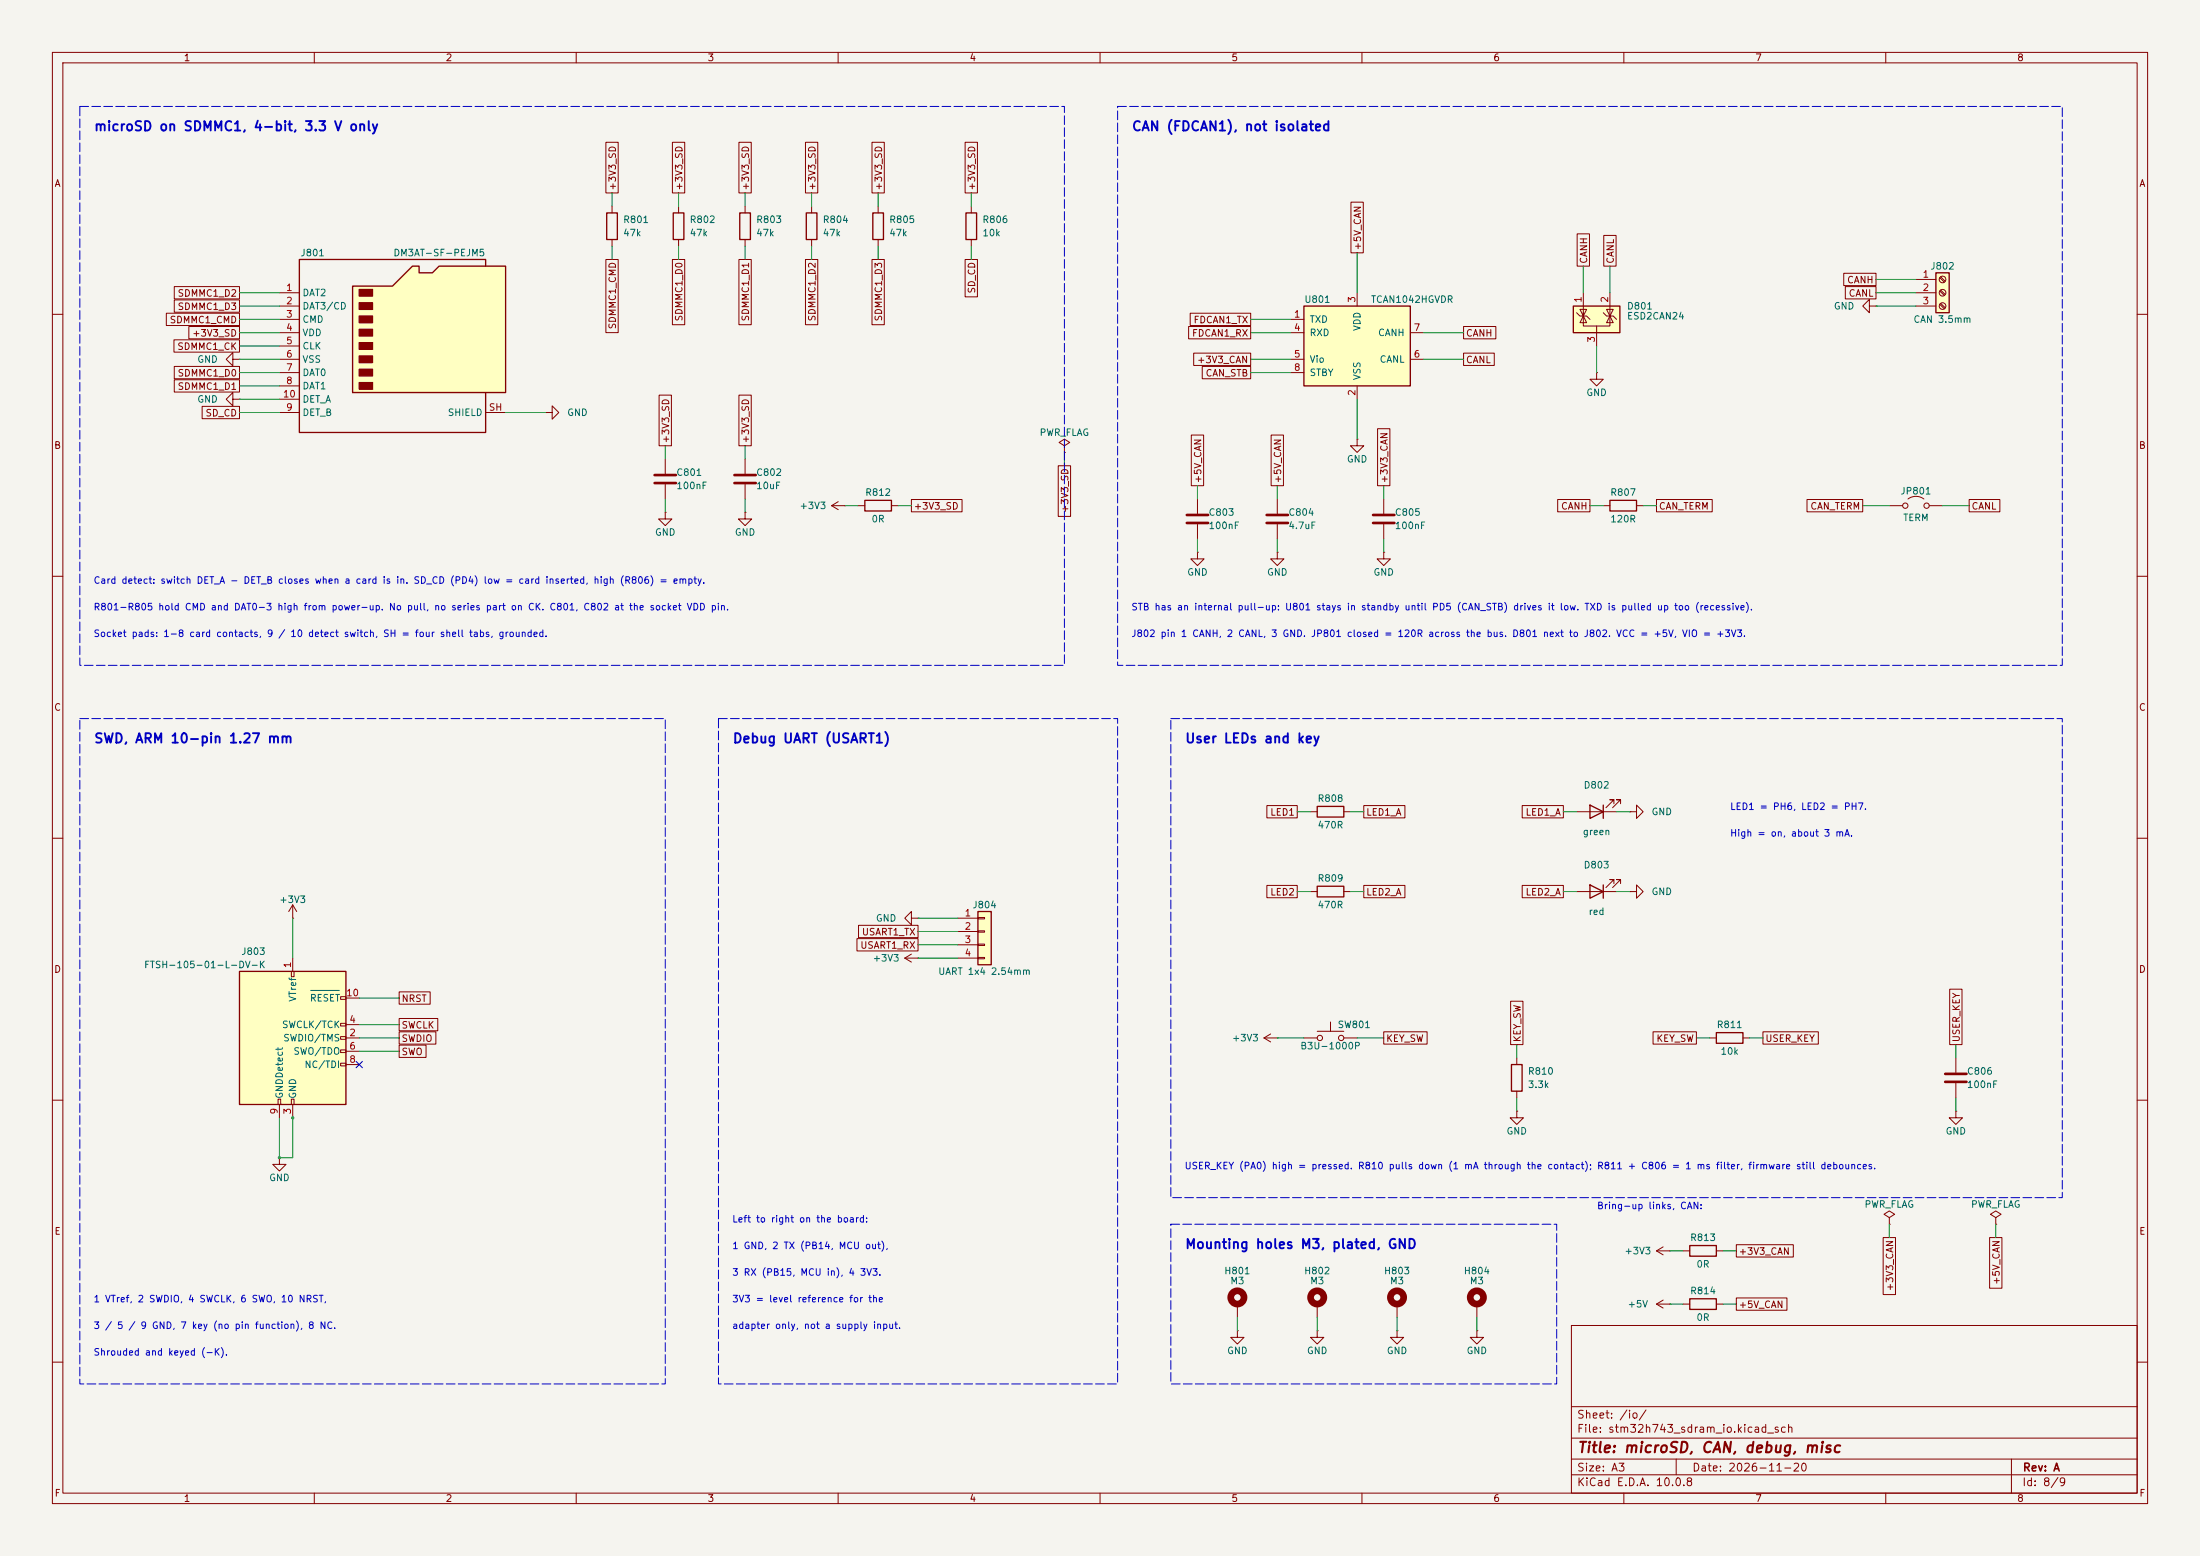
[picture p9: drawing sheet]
<svg xmlns="http://www.w3.org/2000/svg" width="420mm" height="297mm" viewBox="0 0 420 297" stroke-linecap="round" stroke-linejoin="round" font-family="sans-serif">
<path d="M0 0h420v297h-420z" fill="#f5f4ef" stroke="#f5f4ef" stroke-width=".19"/>
<g fill="none" stroke="#840000" stroke-width=".19">
<path d="M10 10h400v277h-400zM12 12h396v273h-396zM60 10v2M110 10v2M160 10v2M210 10v2M260 10v2M310 10v2M360 10v2M10 60h2M44.4 76.2v-1.3l-1.2 1.3 1.2 1.3v-1.3h1.3M44.4 68.6v-1.3l-1.2 1.3 1.2 1.3v-1.3h1.3"/>
<path d="M45.7 76.2h.1M45.7 68.6h.1M408 60h2M10 110h2M408 110h2M10 160h2M408 160h2M10 210h2M373.4 201.9v2.8M373.4 206.8v2.8M408 210h2M236.2 254v1.3h1.3l-1.3 1.2-1.3-1.2h1.3"/>
<path d="M236.2 254h.1M266.7 254v1.3h1.3l-1.3 1.2-1.3-1.2h1.3M266.7 254h.1M281.9 254v1.3h1.3l-1.3 1.2-1.2-1.2h1.2M281.9 254h.1M281.9 248.9v2.6M300 253h108v32h-108zM10 260h2M300 278.5h108M300 274.5h108M300 268.5h108M320 278.5v3"/>
<path d="M384 278.5v6.5M408 260h2M60 285v2M110 285v2M160 285v2M210 285v2M260 285v2M300 281.5h108M310 285v2M360 285v2"/>
</g>
<circle cx="281.9" cy="247.6" r="1.27" fill="none" stroke="#840000" stroke-width="1.3"/>
<path d="M371.3 205h4.1M371.3 206.5h4.1" fill="none" stroke="#840000" stroke-width=".51"/>
<path d="M67.3 54.6h7.6l3.8-3.8h1.3v1.3h2.5l1.3-1.3h12.7v24.1h-29.2z" fill="#ffffc2"/>
<path d="M67.3 54.6h7.6l3.8-3.8h1.3v1.3h2.5l1.3-1.3h12.7v24.1h-29.2zM92.7 50.8v-1.3h-35.6v33.1h35.6v-7.7M251.5 169.2h5v2h-5zM303.5 168.9l2.6 1.3-2.6 1.3zM306.1 168.9v2.6" fill="none" stroke="#840000" stroke-width=".25"/>
<g fill="#840000" stroke="#840000" stroke-width=".25">
<path d="M68.6 55.2h2.5v1.3h-2.5z"/>
<path d="M68.6 57.8h2.5v1.3h-2.5z"/>
<path d="M68.6 60.3h2.5v1.3h-2.5z"/>
<path d="M68.6 62.9h2.5v1.2h-2.5z"/>
<path d="M68.6 65.4h2.5v1.3h-2.5z"/>
<path d="M68.6 67.9h2.5v1.3h-2.5z"/>
<path d="M68.6 70.5h2.5v1.3h-2.5z"/>
<path d="M68.6 73h2.5v1.3h-2.5z"/>
</g>
<g fill="none" stroke="#840000" stroke-width=".19">
<path d="M53.3 55.9h3.8M53.3 58.4h3.8M53.3 61h3.8M53.3 63.5h3.8M53.3 66h3.8M53.3 68.6h3.8M53.3 71.1h3.8M53.3 73.7h3.8M53.3 78.7h3.8M53.3 76.2h3.8M92.7 78.7h3.8M250.2 170.2h1.3"/>
<path d="M256.5 170.2h1.3M301 170.2h7.6M308.1 168.7v-.8h-.8h.8l-1.5 1.5M309.4 168.7v-.8h-.8h.8l-1.6 1.5M172.7 182.9l1.3 .7M172.7 182.9h2.6M174 182.1l-1.3 .8M175.3 182.9h.1"/>
</g>
<path d="M186.7 174h2.5v10.2h-2.5z" fill="#ffffc2"/>
<path d="M128.5 40.6h2.1v5.1h-2.1zM153.9 40.6h2.1v5.1h-2.1zM186.7 174h2.5v10.2h-2.5zM288.5 203.2h2.1v5.1h-2.1z" fill="none" stroke="#840000" stroke-width=".25"/>
<g fill="none" stroke="#840000" stroke-width=".19">
<path d="M129.5 39.4v1.2M154.9 39.4v1.2M129.5 45.7v1.3M154.9 45.7v1.3M142.2 87.6v2.8M142.2 92.5v2.8M55.9 175.3h.1M55.9 172.7l-.8 1.3M55.9 172.7l.7 1.3M55.9 172.7v2.6M174 175.3v-1.3l-1.3 1.3 1.3 1.2v-1.2h1.3M175.3 175.3h.1"/>
<path d="M182.9 175.3h3.8M182.9 177.8h3.8M186.7 175.1h1.3v.3h-1.3zM186.7 177.7h1.3v.2h-1.3zM311.1 170.2h1.3v-1.3l1.3 1.3-1.3 1.3v-1.3M311.1 170.2h.1M182.9 180.3h3.8M182.9 182.9h3.8M186.7 180.2h1.3v.3h-1.3zM186.7 182.8h1.3v.2h-1.3zM241.3 198.1h2.5M241.3 198.1l1.3 .8"/>
<path d="M242.6 197.4l-1.3 .7M243.8 198.1h.1M248.9 198.1h2.6M251.5 196.9h5M254 195.1v1.8M256.5 198.1h2.6M289.6 212.1v1.3h1.2l-1.2 1.2-1.3-1.2h1.3M289.6 212.1h.1M289.6 201.9v1.3M289.6 208.3v1.3M53.3 221v1.2h1.3l-1.3 1.3-1.2-1.3h1.2M53.3 221h.1"/>
<path d="M316.2 238.8l1.3 .7M316.2 238.8h2.6M317.5 238l-1.3 .8M318.8 238.8h.1M316.2 248.9l1.3 .8M316.2 248.9h2.6M317.5 248.2l-1.3 .7M318.8 248.9h.1"/>
<circle cx="252" cy="198.1" r=".51"/>
<circle cx="256" cy="198.1" r=".51"/>
</g>
<path d="M140.2 90.7h4.1M140.2 92.2h4.1" fill="none" stroke="#840000" stroke-width=".51"/>
<path d="M45.7 185.4h20.3v25.4h-20.3z" fill="#ffffc2"/>
<path d="M141.2 40.6h2.1v5.1h-2.1zM166.6 40.6h2.1v5.1h-2.1zM184.4 40.6h2v5.1h-2zM165.1 95.5h5.1v2h-5.1zM307.3 95.5h5.1v2h-5.1zM45.7 185.4h20.3v25.4h-20.3zM327.7 197.1h5v2h-5zM322.6 237.7h5.1v2.1h-5.1zM322.6 247.9h5.1v2h-5.1z" fill="none" stroke="#840000" stroke-width=".25"/>
<g fill="none" stroke="#840000" stroke-width=".19">
<path d="M142.2 39.4v1.2M167.6 39.4v1.2M185.4 39.4v1.2M142.2 45.7v1.3M167.6 45.7v1.3M185.4 45.7v1.3M356.9 58.4v-1.2l-1.3 1.2 1.3 1.3v-1.3h1.2M358.1 58.4h.1M127 97.8v1.3h1.3l-1.3 1.2-1.3-1.2h1.3M127 97.8h.1M127 87.6v2.8M127 92.5v2.8"/>
<path d="M142.2 97.8v1.3h1.3l-1.3 1.2-1.2-1.2h1.2M142.2 97.8h.1M158.7 96.5l1.3 .8M158.7 96.5h2.6M160 95.8l-1.3 .7M161.3 96.5h.1M163.8 96.5h1.3M170.2 96.5h1.2M203.2 85.1l1-.6-1-.7-1 .7 1 .6v1.3M203.2 86.4h.1M228.6 95.3v2.7M243.8 95.3v2.7"/>
<path d="M259.1 83.8v1.3h1.2l-1.2 1.3-1.3-1.3h1.3M259.1 83.8h.1M264.2 95.3v2.7M306.1 96.5h1.2M312.4 96.5h1.3M360.7 96.5h2.5M364.2 95.3a2.54 2.54 0 0 1 3.1 0M368.3 96.5h2.5M228.6 105.4v1.3h1.3l-1.3 1.3-1.3-1.3h1.3M228.6 105.4h.1M228.6 100.1v2.8M243.8 105.4v1.3h1.3l-1.3 1.3-1.2-1.3h1.2"/>
<path d="M243.8 105.4h.1M243.8 100.1v2.8M264.2 105.4v1.3h1.2l-1.2 1.3-1.3-1.3h1.3M264.2 105.4h.1M264.2 100.1v2.8M55.6 185.4h.5v1h-.5zM55.9 182.9v2.5M65 195.3h1v.5h-1zM65 190.2h1v.6h-1zM65 197.9h1v.5h-1zM66 198.1h2.6M66 195.6h2.6"/>
<path d="M66 190.5h2.6M326.4 198.1h1.3M332.7 198.1h1.3M53.1 209.8h.5v1h-.5zM53.3 210.8v2.6M55.6 209.8h.5v1h-.5zM55.9 210.8v2.6M65 200.4h1v.5h-1zM65 202.9h1v.6h-1zM66 200.7h2.6M66 203.2h2.6M373.4 212.1v1.3h1.2l-1.2 1.2-1.3-1.2h1.3"/>
<path d="M373.4 212.1h.1M321.3 238.8h1.3M327.7 238.8h1.2M360.7 232.4l1-.6-1-.7-1 .7 1 .6v1.3M360.7 233.7h.1M381 232.4l1-.6-1-.7-1 .7 1 .6v1.3M381 233.7h.1M236.2 248.9v2.6M251.5 254v1.3h1.2l-1.2 1.2-1.3-1.2h1.3M251.5 254h.1M251.5 248.9v2.6M266.7 248.9v2.6"/>
<path d="M321.3 248.9h1.3M327.7 248.9h1.2"/>
<circle cx="363.7" cy="96.5" r=".51"/>
<circle cx="367.8" cy="96.5" r=".51"/>
</g>
<path d="M59.3 189.1h5.5" fill="none" stroke="#006464" stroke-width=".19"/>
<g fill="none" stroke="#840000" stroke-width="1.3">
<circle cx="236.2" cy="247.6" r="1.27"/>
<circle cx="251.5" cy="247.6" r="1.27"/>
<circle cx="266.7" cy="247.6" r="1.27"/>
</g>
<path d="M125 90.7h4M125 92.2h4M226.6 98.3h4M226.6 99.8h4M241.8 98.3h4.1M241.8 99.8h4.1M262.1 98.3h4.1M262.1 99.8h4.1" fill="none" stroke="#840000" stroke-width=".51"/>
<path d="M248.9 58.4h20.3v15.3h-20.3z" fill="#ffffc2"/>
<path d="M248.9 58.4h20.3v15.3h-20.3z" fill="none" stroke="#840000" stroke-width=".25"/>
<path d="M259.1 55.9v2.5M104.1 78.7h1.3v-1.2l1.3 1.2-1.3 1.3v-1.3M104.1 78.7h.1M246.4 61h2.5M246.4 63.5h2.5M246.4 68.6h2.5M246.4 71.1h2.5M259.1 73.7v2.5M269.2 63.5h2.6M269.2 68.6h2.6" fill="none" stroke="#840000" stroke-width=".19"/>
<path d="M369.6 52.1h2.5v7.6h-2.5z" fill="#ffffc2"/>
<path d="M369.6 52.1h2.5v7.6h-2.5z" fill="none" stroke="#840000" stroke-width=".25"/>
<g fill="none" stroke="#840000" stroke-width=".19">
<path d="M365.8 53.3h3.8M365.8 55.9h3.8M365.8 58.4h3.8M370.3 53l.9 .8M370.3 55.5l.9 .9M370.3 58.1l.9 .8M370.5 52.8l.8 .9M370.5 55.4l.8 .8M370.5 57.9l.8 .9"/>
<circle cx="370.8" cy="58.4" r=".63"/>
<circle cx="370.8" cy="53.3" r=".63"/>
<circle cx="370.8" cy="55.9" r=".63"/>
</g>
<path d="M300.4 58.4h8.8v5.1h-8.8z" fill="#ffffc2"/>
<path d="M115.8 40.6h2.1v5.1h-2.1zM300.4 58.4h8.8v5.1h-8.8zM251.5 153.9h5v2.1h-5zM303.5 153.7l2.6 1.2-2.6 1.3zM306.1 153.7v2.5" fill="none" stroke="#840000" stroke-width=".25"/>
<g fill="none" stroke="#840000" stroke-width=".19">
<path d="M115.7 27.2h2.3v9.6h-2.3zM116.8 39.4v1.2M128.4 27.2h2.3v9.6h-2.3zM141.1 27.2h2.3v9.6h-2.3zM153.8 27.2h2.3v9.6h-2.3zM166.5 27.2h2.3v9.6h-2.3zM184.2 27.2h2.4v9.6h-2.4zM257.9 38.6h2.4v9.7h-2.4zM31.8 59.8h13.9v2.3h-13.9zM33.3 54.7h12.4v2.4h-12.4zM33.3 57.2h12.4v2.4h-12.4zM115.7 49.5h2.3v14h-2.3z"/>
<path d="M116.8 45.7v1.3M128.4 49.5h2.3v12.5h-2.3zM141.1 49.5h2.3v12.5h-2.3zM153.8 49.5h2.3v12.5h-2.3zM166.5 49.5h2.3v12.5h-2.3zM184.2 49.5h2.4v7.2h-2.4zM227.2 59.8h11.6v2.3h-11.6zM301 59.7l.6 .6h1.3l.6 .7M301.1 44.6h2.3v6.2h-2.3zM302.3 59.7v.6l.6-1.2h-1.3l.7 1.2M302.3 55.9v4.4M306.1 59.7l.6 .6h1.3l.6 .7"/>
<path d="M306.2 44.9h2.3v5.9h-2.3zM306.7 59.1h1.3l-.7 1.2zM307.3 55.9v4.4M352 52.2h6.1v2.3h-6.1zM352.3 54.7h5.8v2.4h-5.8zM33.2 64.9h12.5v2.3h-12.5zM33.3 72.5h12.4v2.3h-12.4zM33.3 69.9h12.4v2.4h-12.4zM36 62.3h9.7v2.4h-9.7zM38.6 77.6h7.1v2.3h-7.1zM125.8 75.4h2.4v9.7h-2.4zM141.1 75.4h2.3v9.7h-2.3z"/>
<path d="M226.9 62.3h11.9v2.4h-11.9zM227.9 67.4h10.9v2.4h-10.9zM229.5 69.9h9.3v2.4h-9.3zM279.4 62.3h6.2v2.4h-6.2zM279.4 67.4h5.9v2.4h-5.9zM302.3 60.3v1.9h5v-1.9M302.3 60.3l.6 1.3h-1.3zM304.8 71.1v1.3h1.3l-1.3 1.3-1.3-1.3h1.3M304.8 71.1h.1M304.8 62.2v3.8M307.3 60.3l.7 1.3h-1.3zM174 95.3h9.7v2.4h-9.7z"/>
<path d="M202 88.9h2.4v9.7h-2.4zM227.4 83h2.4v9.7h-2.4zM242.7 83h2.3v9.7h-2.3zM263 81.8h2.3v10.9h-2.3zM297.4 95.3h6.1v2.4h-6.1zM316.2 95.3h10.7v2.4h-10.7zM345 95.3h10.6v2.4h-10.6zM375.9 95.3h5.9v2.4h-5.9zM241.8 153.8h5.8v2.3h-5.8zM250.2 154.9h1.3M256.5 154.9h1.3M260.3 153.8h7.9v2.3h-7.9z"/>
<path d="M290.6 153.8h7.8v2.3h-7.8zM301 154.9h7.6M308.1 153.4v-.7h-.8h.8l-1.5 1.5M309.4 153.4v-.7h-.8h.8l-1.6 1.5M311.1 154.9h1.3v-1.2l1.3 1.2-1.3 1.3v-1.3M311.1 154.9h.1M163.6 179.2h11.7v2.3h-11.7zM163.9 176.6h11.4v2.4h-11.4zM241.8 169h5.8v2.4h-5.8zM260.3 169h7.9v2.4h-7.9zM290.6 169h7.8v2.4h-7.8zM76.2 189.3h5.9v2.4h-5.9z"/>
<path d="M76.2 199.5h5.1v2.3h-5.1zM76.2 194.4h7.4v2.4h-7.4zM76.2 196.9h7v2.4h-7zM264.2 196.9h8.2v2.4h-8.2zM288.4 191.1h2.3v8.3h-2.3zM315.6 196.9h8.2v2.4h-8.2zM336.5 196.9h10.6v2.4h-10.6zM372.2 188.8h2.4v10.6h-2.4zM331.5 237.6h10.9v2.3h-10.9zM359.5 236.2h2.4v10.9h-2.4zM379.8 236.2h2.4v9.7h-2.4zM331.5 247.7h9.6v2.4h-9.6z"/>
</g>
<g fill="none" stroke="#009600" stroke-width=".19">
<path d="M116.8 36.8v2.6M129.5 36.8v2.6M142.2 36.8v2.6M154.9 36.8v2.6M167.6 36.8v2.6M185.4 36.8v2.6M45.7 55.9h7.6M45.7 58.4h7.6M116.8 47v2.5M129.5 47v2.5M142.2 47v2.5M154.9 47v2.5"/>
<path d="M167.6 47v2.5M185.4 47v2.5M259.1 48.3v7.6M302.3 50.8v5.1M307.3 50.8v5.1M358.1 55.9h7.7M358.1 58.4h7.7M358.1 53.3h7.7M45.7 71.1h7.6M45.7 68.6h7.6M45.7 61h7.6M45.7 63.5h7.6"/>
<path d="M45.7 66h7.6M45.7 73.7h7.6M45.7 76.2h7.6M45.7 78.7h7.6M96.5 78.7h7.6M238.8 71.1h7.6M238.8 68.6h7.6M238.8 61h7.6M238.8 63.5h7.6M259.1 76.2v7.6M271.8 68.6h7.6M271.8 63.5h7.6"/>
<path d="M304.8 66v5.1M127 85.1v2.5M127 95.3v2.5M142.2 85.1v2.5M142.2 95.3v2.5M161.3 96.5h2.5M171.4 96.5h2.6M203.2 86.4v2.5M228.6 92.7v2.6M243.8 92.7v2.6M264.2 92.7v2.6M303.5 96.5h2.6"/>
<path d="M313.7 96.5h2.5M355.6 96.5h5.1M370.8 96.5h5.1M228.6 102.9v2.5M243.8 102.9v2.5M264.2 102.9v2.5M247.6 154.9h2.6M257.8 154.9h2.5M298.4 154.9h2.6M308.6 154.9h2.5M55.9 175.3v7.6M175.3 177.8h7.6"/>
<path d="M175.3 175.3h7.6M247.6 170.2h2.6M257.8 170.2h2.5M298.4 170.2h2.6M308.6 170.2h2.5M68.6 198.1h7.6M68.6 190.5h7.6M68.6 195.6h7.6M175.3 180.3h7.6M175.3 182.9h7.6M243.8 198.1h5.1M259.1 198.1h5.1"/>
<path d="M289.6 199.4v2.5M323.8 198.1h2.6M334 198.1h2.5M373.4 199.4v2.5M53.3 213.4v7.6h2.6v-7.6M68.6 200.7h7.6M289.6 209.6v2.5M373.4 209.6v2.5M318.8 238.8h2.5M328.9 238.8h2.6M360.7 233.7v2.5M381 233.7v2.5"/>
<path d="M236.2 251.5v2.5M251.5 251.5v2.5M266.7 251.5v2.5M281.9 251.5v2.5M318.8 248.9h2.5M328.9 248.9h2.6"/>
</g>
<path d="M68 202.6l1.2 1.2M69.2 202.6l-1.2 1.2" fill="none" stroke="#000084" stroke-width=".19"/>
<path d="M15.2 20.3h188v106.7h-188zM213.4 20.3h180.3v106.7h-180.3zM15.2 137.2h111.8v127h-111.8zM137.2 137.2h76.2v127h-76.2zM223.5 137.2h170.2v91.4h-170.2zM223.5 233.7h73.7v30.5h-73.7z" fill="none" stroke="#0000c2" stroke-width=".19" stroke-dasharray="1.7 .6"/>
<g fill="#009600">
<circle cx="55.9" cy="213.4" r=".3"/>
<circle cx="53.3" cy="221" r=".3"/>
</g>
<text font-size="2" fill="#840000" x="301" y="277.8">Title: microSD, CAN, debug, misc</text>
<g font-size="1.8" fill="#0000c2">
<text x="17.8" y="25.5">microSD on SDMMC1, 4-bit, 3.3 V only</text>
<text x="216" y="25.5">CAN (FDCAN1), not isolated</text>
<text x="17.8" y="142.3">SWD, ARM 10-pin 1.27 mm</text>
<text x="139.8" y="142.3">Debug UART (USART1)</text>
<text x="226.1" y="142.3">User LEDs and key</text>
<text x="226.1" y="238.8">Mounting holes M3, plated, GND</text>
</g>
<g font-size="1.5" fill="#840000">
<text x="300.9" y="273.8">File: stm32h743_sdram_io.kicad_sch</text>
<text x="300.9" y="271.1">Sheet: /io/</text>
<text x="300.9" y="281.2">Size: A3</text>
<text x="322.9" y="281.2">Date: 2026-11-20</text>
<text x="386" y="281.2">Rev: A</text>
<text x="300.9" y="284">KiCad E.D.A. 10.0.8</text>
<text x="385.9" y="284">Id: 8/9</text>
</g>
<g font-size="1.3" fill="#840000">
<text x="35" y="12">1</text>
<text x="85" y="12">2</text>
<text x="135" y="12">3</text>
<text x="185" y="12">4</text>
<text x="235" y="12">5</text>
<text x="285" y="12">6</text>
<text x="335" y="12">7</text>
<text x="385" y="12">8</text>
<text x="10.3" y="36">A</text>
<text x="408.3" y="36">A</text>
<text x="117.9" y="36.5" transform="rotate(-90 117.9 36.5)">+3V3_SD</text>
<text x="130.6" y="36.5" transform="rotate(-90 130.6 36.5)">+3V3_SD</text>
<text x="143.3" y="36.5" transform="rotate(-90 143.3 36.5)">+3V3_SD</text>
<text x="156" y="36.5" transform="rotate(-90 156 36.5)">+3V3_SD</text>
<text x="168.7" y="36.5" transform="rotate(-90 168.7 36.5)">+3V3_SD</text>
<text x="186.5" y="36.5" transform="rotate(-90 186.5 36.5)">+3V3_SD</text>
<text x="260.1" y="47.9" transform="rotate(-90 260.1 47.9)">+5V_CAN</text>
<text x="303.3" y="50.4" transform="rotate(-90 303.3 50.4)">CANH</text>
<text x="308.4" y="50.4" transform="rotate(-90 308.4 50.4)">CANL</text>
<text x="33.8" y="56.9">SDMMC1_D2</text>
<text x="33.8" y="59.5">SDMMC1_D3</text>
<text x="186.5" y="56.1" transform="rotate(-90 186.5 56.1)">SD_CD</text>
<text x="352.5" y="54.4">CANH</text>
<text x="352.8" y="56.9">CANL</text>
<text x="32.3" y="62">SDMMC1_CMD</text>
<text x="36.6" y="64.6">+3V3_SD</text>
<text x="117.9" y="63" transform="rotate(-90 117.9 63)">SDMMC1_CMD</text>
<text x="130.6" y="61.4" transform="rotate(-90 130.6 61.4)">SDMMC1_D0</text>
<text x="143.3" y="61.4" transform="rotate(-90 143.3 61.4)">SDMMC1_D1</text>
<text x="156" y="61.4" transform="rotate(-90 156 61.4)">SDMMC1_D2</text>
<text x="168.7" y="61.4" transform="rotate(-90 168.7 61.4)">SDMMC1_D3</text>
<text x="227.4" y="64.6">FDCAN1_RX</text>
<text x="227.7" y="62">FDCAN1_TX</text>
<text x="279.8" y="64.6">CANH</text>
<text x="33.7" y="67.1">SDMMC1_CK</text>
<text x="228.4" y="69.6">+3V3_CAN</text>
<text x="279.8" y="69.6">CANL</text>
<text x="33.8" y="74.7">SDMMC1_D1</text>
<text x="33.8" y="72.2">SDMMC1_D0</text>
<text x="230" y="72.2">CAN_STB</text>
<text x="39.1" y="79.8">SD_CD</text>
<text x="10.2" y="86">B</text>
<text x="128.1" y="84.7" transform="rotate(-90 128.1 84.7)">+3V3_SD</text>
<text x="143.3" y="84.7" transform="rotate(-90 143.3 84.7)">+3V3_SD</text>
<text x="408.2" y="86">B</text>
<text x="229.7" y="92.4" transform="rotate(-90 229.7 92.4)">+5V_CAN</text>
<text x="244.9" y="92.4" transform="rotate(-90 244.9 92.4)">+5V_CAN</text>
<text x="265.2" y="92.4" transform="rotate(-90 265.2 92.4)">+3V3_CAN</text>
<text x="174.3" y="97.6">+3V3_SD</text>
<text x="204.3" y="98" transform="rotate(-90 204.3 98)">+3V3_SD</text>
<text x="297.9" y="97.6">CANH</text>
<text x="316.6" y="97.6">CAN_TERM</text>
<text x="345.5" y="97.6">CAN_TERM</text>
<text x="376.3" y="97.6">CANL</text>
<text x="10.2" y="136">C</text>
<text x="408.2" y="136">C</text>
<text x="242.4" y="156">LED1</text>
<text x="260.7" y="156">LED1_A</text>
<text x="291.1" y="156">LED1_A</text>
<text x="242.4" y="171.2">LED2</text>
<text x="260.7" y="171.2">LED2_A</text>
<text x="291.1" y="171.2">LED2_A</text>
<text x="164.4" y="178.9">USART1_TX</text>
<text x="10.2" y="186">D</text>
<text x="164.1" y="181.4">USART1_RX</text>
<text x="408.2" y="186">D</text>
<text x="76.6" y="191.6">NRST</text>
<text x="76.6" y="196.6">SWCLK</text>
<text x="76.6" y="201.7">SWO</text>
<text x="76.6" y="199.2">SWDIO</text>
<text x="264.5" y="199.2">KEY_SW</text>
<text x="290.6" y="199" transform="rotate(-90 290.6 199)">KEY_SW</text>
<text x="316.1" y="199.2">KEY_SW</text>
<text x="336.9" y="199.2">USER_KEY</text>
<text x="374.4" y="199" transform="rotate(-90 374.4 199)">USER_KEY</text>
<text x="10.3" y="236">E</text>
<text x="331.8" y="239.8">+3V3_CAN</text>
<text x="408.3" y="236">E</text>
<text x="382.1" y="245.4" transform="rotate(-90 382.1 245.4)">+5V_CAN</text>
<text x="331.8" y="250">+5V_CAN</text>
<text x="361.7" y="246.6" transform="rotate(-90 361.7 246.6)">+3V3_CAN</text>
<text x="10.3" y="286">F</text>
<text x="35" y="287">1</text>
<text x="85" y="287">2</text>
<text x="135" y="287">3</text>
<text x="185" y="287">4</text>
<text x="235" y="287">5</text>
<text x="285" y="287">6</text>
<text x="335" y="287">7</text>
<text x="385" y="287">8</text>
<text x="408.3" y="286">F</text>
</g>
<g font-size="1.3" fill="#006464">
<text x="118.9" y="42.9">R801</text>
<text x="118.9" y="45.4">47k</text>
<text x="131.6" y="42.9">R802</text>
<text x="131.6" y="45.4">47k</text>
<text x="144.3" y="42.9">R803</text>
<text x="144.3" y="45.4">47k</text>
<text x="157" y="42.9">R804</text>
<text x="157" y="45.4">47k</text>
<text x="169.7" y="42.9">R805</text>
<text x="169.7" y="45.4">47k</text>
<text x="187.4" y="42.9">R806</text>
<text x="187.4" y="45.4">10k</text>
<text x="57.3" y="49.2">J801</text>
<text x="75" y="49.2">DM3AT-SF-PEJM5</text>
<text x="368.4" y="51.8">J802</text>
<text x="57.6" y="56.8">DAT2</text>
<text x="57.6" y="59.4">DAT3/CD</text>
<text x="248.9" y="58.1">U801</text>
<text x="261.6" y="58.1">TCAN1042HGVDR</text>
<text x="310.5" y="59.4">D801</text>
<text x="350" y="59.4">GND</text>
<text x="57.6" y="61.9">CMD</text>
<text x="57.6" y="64.5">VDD</text>
<text x="249.9" y="61.9">TXD</text>
<text x="249.9" y="64.5">RXD</text>
<text x="260" y="63.3" transform="rotate(-90 260 63.3)">VDD</text>
<text x="263" y="64.5">CANH</text>
<text x="310.5" y="61.3">ESD2CAN24</text>
<text x="365.2" y="61.9">CAN 3.5mm</text>
<text x="37.6" y="69.5">GND</text>
<text x="57.6" y="67">CLK</text>
<text x="57.6" y="69.5">VSS</text>
<text x="249.9" y="69.5">Vio</text>
<text x="263.3" y="69.5">CANL</text>
<text x="37.6" y="77.2">GND</text>
<text x="57.6" y="72.1">DAT0</text>
<text x="57.6" y="74.6">DAT1</text>
<text x="57.6" y="77.2">DET_A</text>
<text x="249.9" y="72.1">STBY</text>
<text x="260" y="72.7" transform="rotate(-90 260 72.7)">VSS</text>
<text x="302.7" y="75.9">GND</text>
<text x="57.6" y="79.7">DET_B</text>
<text x="85.4" y="79.7">SHIELD</text>
<text x="108.2" y="79.7">GND</text>
<text x="198.4" y="83.5">PWR_FLAG</text>
<text x="257" y="88.6">GND</text>
<text x="129" y="91.1">C801</text>
<text x="129" y="93.7">100nF</text>
<text x="144.3" y="91.1">C802</text>
<text x="144.3" y="93.7">10uF</text>
<text x="165.1" y="94.9">R812</text>
<text x="307.3" y="94.9">R807</text>
<text x="362.7" y="94.7">JP801</text>
<text x="152.5" y="97.5">+3V3</text>
<text x="166.3" y="100">0R</text>
<text x="230.6" y="98.8">C803</text>
<text x="230.6" y="101.3">100nF</text>
<text x="245.9" y="98.8">C804</text>
<text x="245.9" y="101.3">4.7uF</text>
<text x="266.2" y="98.8">C805</text>
<text x="266.2" y="101.3">100nF</text>
<text x="307.3" y="100">120R</text>
<text x="363.2" y="99.8">TERM</text>
<text x="124.9" y="102.6">GND</text>
<text x="140.2" y="102.6">GND</text>
<text x="226.5" y="110.2">GND</text>
<text x="241.8" y="110.2">GND</text>
<text x="262.1" y="110.2">GND</text>
<text x="251.4" y="153.4">R808</text>
<text x="302.2" y="150.8">D802</text>
<text x="315.2" y="155.9">GND</text>
<text x="251.4" y="158.4">470R</text>
<text x="302" y="159.7">green</text>
<text x="302.2" y="166.1">D803</text>
<text x="53.2" y="172.7">+3V3</text>
<text x="185.5" y="173.7">J804</text>
<text x="251.4" y="168.6">R809</text>
<text x="251.4" y="173.7">470R</text>
<text x="315.2" y="171.1">GND</text>
<text x="167.1" y="176.2">GND</text>
<text x="303.2" y="175">red</text>
<text x="27.4" y="185.1">FTSH-105-01-L-DV-K</text>
<text x="46" y="182.6">J803</text>
<text x="166.5" y="183.8">+3V3</text>
<text x="56.8" y="191.3" transform="rotate(-90 56.8 191.3)">VTref</text>
<text x="59.1" y="191.5">RESET</text>
<text x="179" y="186.4">UART 1x4 2.54mm</text>
<text x="53.7" y="196.5">SWCLK/TCK</text>
<text x="255.3" y="196.5">SW801</text>
<text x="327.6" y="196.5">R811</text>
<text x="54" y="199.1">SWDIO/TMS</text>
<text x="55.9" y="201.6">SWO/TDO</text>
<text x="235.1" y="199.1">+3V3</text>
<text x="248.1" y="200.6">B3U-1000P</text>
<text x="328.3" y="201.6">10k</text>
<text x="54.3" y="209.8" transform="rotate(-90 54.3 209.8)">GNDDetect</text>
<text x="56.8" y="209.8" transform="rotate(-90 56.8 209.8)">GND</text>
<text x="58" y="204.2">NC/TDI</text>
<text x="291.6" y="205.4">R810</text>
<text x="291.6" y="208">3.3k</text>
<text x="375.4" y="205.4">C806</text>
<text x="375.4" y="208">100nF</text>
<text x="287.5" y="216.9">GND</text>
<text x="371.3" y="216.9">GND</text>
<text x="51.3" y="225.8">GND</text>
<text x="355.8" y="230.8">PWR_FLAG</text>
<text x="376.2" y="230.8">PWR_FLAG</text>
<text x="310" y="239.7">+3V3</text>
<text x="322.5" y="237.2">R813</text>
<text x="233.6" y="243.5">H801</text>
<text x="234.8" y="245.4">M3</text>
<text x="248.9" y="243.5">H802</text>
<text x="250" y="245.4">M3</text>
<text x="264.1" y="243.5">H803</text>
<text x="265.2" y="245.4">M3</text>
<text x="279.3" y="243.5">H804</text>
<text x="280.5" y="245.4">M3</text>
<text x="323.8" y="242.3">0R</text>
<text x="310.6" y="249.9">+5V</text>
<text x="322.5" y="247.3">R814</text>
<text x="323.8" y="252.4">0R</text>
<text x="234.2" y="258.8">GND</text>
<text x="249.4" y="258.8">GND</text>
<text x="264.6" y="258.8">GND</text>
<text x="279.9" y="258.8">GND</text>
</g>
<g font-size="1.3" fill="#a90000">
<text x="366.9" y="53.3">1</text>
<text x="54.5" y="55.8">1</text>
<text x="54.5" y="58.4">2</text>
<text x="259" y="57.9" transform="rotate(-90 259 57.9)">3</text>
<text x="302.2" y="57.9" transform="rotate(-90 302.2 57.9)">1</text>
<text x="307.3" y="57.9" transform="rotate(-90 307.3 57.9)">2</text>
<text x="366.9" y="55.8">2</text>
<text x="366.9" y="58.4">3</text>
<text x="54.5" y="60.9">3</text>
<text x="54.5" y="63.5">4</text>
<text x="246.9" y="60.9">1</text>
<text x="246.9" y="63.5">4</text>
<text x="269.8" y="63.5">7</text>
<text x="304.8" y="65.5" transform="rotate(-90 304.8 65.5)">3</text>
<text x="54.5" y="66">5</text>
<text x="54.5" y="68.5">6</text>
<text x="54.5" y="71.1">7</text>
<text x="246.9" y="68.5">5</text>
<text x="246.9" y="71.1">8</text>
<text x="269.8" y="68.5">6</text>
<text x="53.9" y="76.2">10</text>
<text x="54.5" y="73.6">8</text>
<text x="259" y="75.7" transform="rotate(-90 259 75.7)">2</text>
<text x="54.5" y="78.7">9</text>
<text x="93.2" y="78.7">SH</text>
<text x="184.1" y="175.2">1</text>
<text x="184.1" y="177.8">2</text>
<text x="55.8" y="184.9" transform="rotate(-90 55.8 184.9)">1</text>
<text x="184.1" y="180.3">3</text>
<text x="184.1" y="182.8">4</text>
<text x="66" y="190.5">10</text>
<text x="66.6" y="195.5">4</text>
<text x="66.6" y="198.1">2</text>
<text x="66.6" y="200.6">6</text>
<text x="66.6" y="203.2">8</text>
<text x="53.3" y="212.8" transform="rotate(-90 53.3 212.8)">9</text>
<text x="55.8" y="212.8" transform="rotate(-90 55.8 212.8)">3</text>
</g>
<g font-size="1.3" fill="#0000c2">
<text x="17.8" y="111.7">Card detect: switch DET_A - DET_B closes when a card is in. SD_CD (PD4) low = card inserted, high (R806) = empty.</text>
<text x="17.8" y="116.8">R801-R805 hold CMD and DAT0-3 high from power-up. No pull, no series part on CK. C801, C802 at the socket VDD pin.</text>
<text x="215.9" y="116.8">STB has an internal pull-up: U801 stays in standby until PD5 (CAN_STB) drives it low. TXD is pulled up too (recessive).</text>
<text x="17.8" y="121.9">Socket pads: 1-8 card contacts, 9 / 10 detect switch, SH = four shell tabs, grounded.</text>
<text x="215.9" y="121.9">J802 pin 1 CANH, 2 CANL, 3 GND. JP801 closed = 120R across the bus. D801 next to J802. VCC = +5V, VIO = +3V3.</text>
<text x="330.2" y="154.9">LED1 = PH6, LED2 = PH7.</text>
<text x="330.2" y="160">High = on, about 3 mA.</text>
<text x="226" y="223.5">USER_KEY (PA0) high = pressed. R810 pulls down (1 mA through the contact); R811 + C806 = 1 ms filter, firmware still debounces.</text>
<text x="139.7" y="233.7">Left to right on the board:</text>
<text x="304.8" y="231.1">Bring-up links, CAN:</text>
<text x="139.7" y="238.7">1 GND, 2 TX (PB14, MCU out),</text>
<text x="139.7" y="243.8">3 RX (PB15, MCU in), 4 3V3.</text>
<text x="17.8" y="248.9">1 VTref, 2 SWDIO, 4 SWCLK, 6 SWO, 10 NRST,</text>
<text x="139.7" y="248.9">3V3 = level reference for the</text>
<text x="17.8" y="254">3 / 5 / 9 GND, 7 key (no pin function), 8 NC.</text>
<text x="139.7" y="254">adapter only, not a supply input.</text>
<text x="17.8" y="259.1">Shrouded and keyed (-K).</text>
</g>
</svg>
